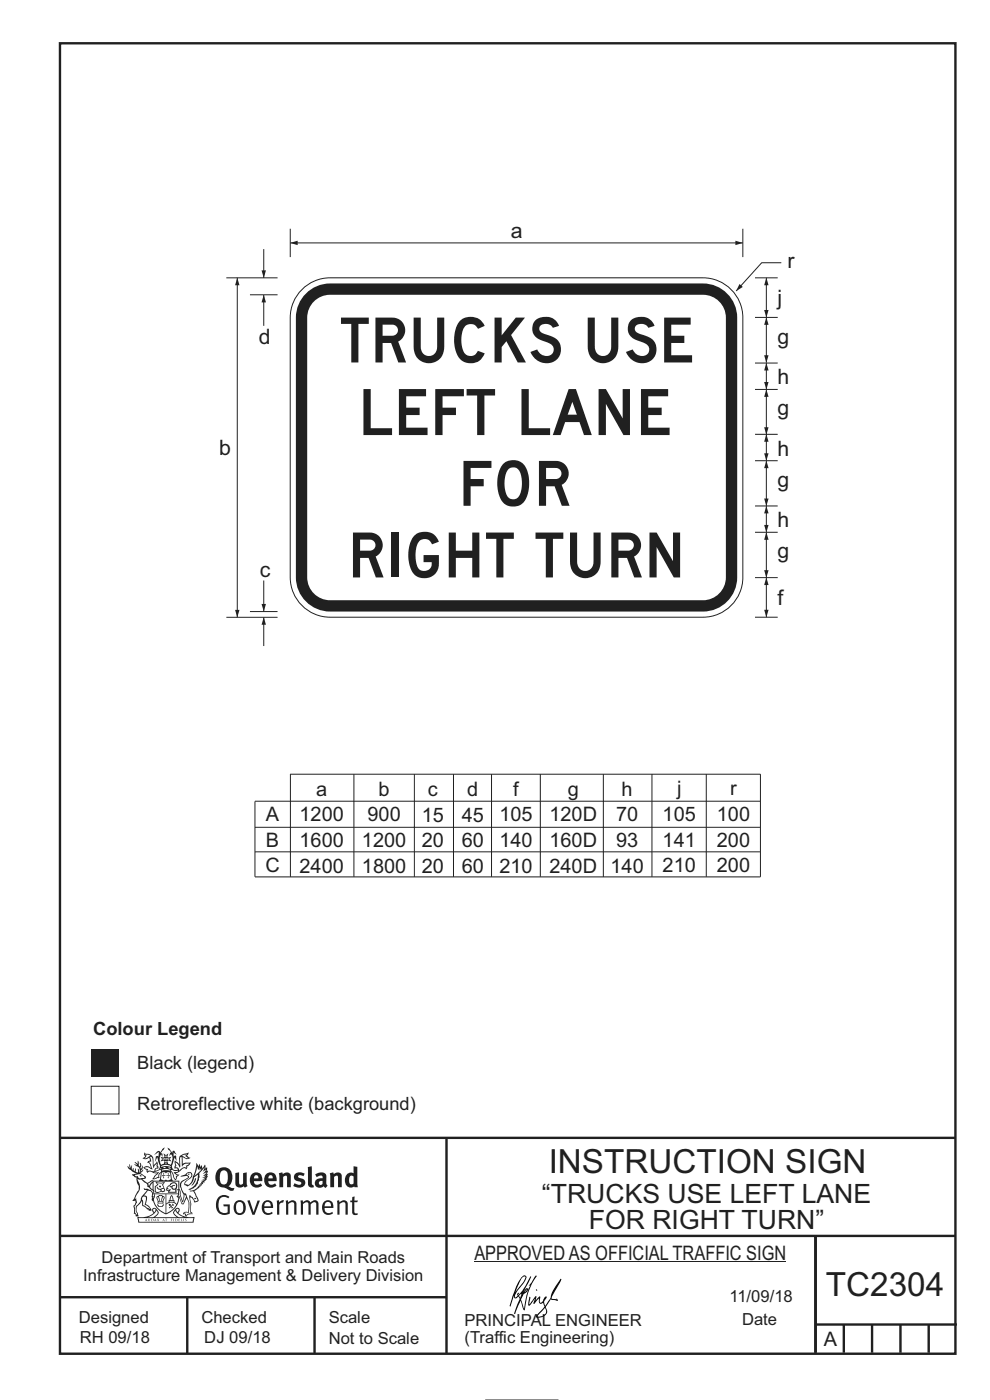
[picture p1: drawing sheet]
<svg xmlns="http://www.w3.org/2000/svg" width="210mm" height="297mm" viewBox="0 0 210 297" stroke-linecap="round" stroke-linejoin="round" font-family="sans-serif">
<g fill="none" stroke="#231f20" stroke-width=".51">
<path d="M12.7 9.2h190v278h-190zM12.7 241.4h190M94.7 241.4v45.8M12.7 275.2h82M12.7 262.2h190.1M39.7 275.2v12M66.7 275.2v12M173 262.1v24.9M173 281h30M179 281v6M185 281v6M191 281v6"/>
<path d="M197 281v6"/>
</g>
<path d="M19.3 222.5h5.9v5.9h-5.9z" fill-rule="evenodd" fill="#231f20"/>
<path d="M19.3 230.4h5.9v5.9h-5.9z" fill-rule="evenodd" fill="#fff" stroke="#231f20" stroke-width=".21"/>
<g fill="#231f20">
<path d="M47 248.4a2.55 2.55 0 0 0 0 2.7l.3 .2a.81 .81 0 0 0 1-1v-.5a1.04 1.04 0 0 0-1.1-1.5zM46.3 248.1a1.82 1.82 0 0 1 2.1-.2 1.82 1.82 0 0 1 .9 1.8 2.29 2.29 0 0 1-.8 2l.7 .3h.5l-.2 .6a2.87 2.87 0 0 1-2-.7 2.12 2.12 0 0 1-1.7-3.1z" fill-rule="evenodd"/>
<path d="M49.9 248.9l.8-.2v2a.46 .46 0 0 0 .3 .6 .46 .46 0 0 0 .6-.3v-2.1l.7-.2v2.4l.2 .5-.5 .3-.3-.3a1.02 1.02 0 0 1-1.2 .3 1.02 1.02 0 0 1-.6-1.1z" fill-rule="evenodd"/>
<path d="M54 249.5l-.1 .5h.9a.49 .49 0 0 0-.2-.6 .49 .49 0 0 0-.6 .1zM53.4 249.1a1.34 1.34 0 0 1 1.6-.2 1.34 1.34 0 0 1 .6 1.5v.2h-1.7a.77 .77 0 0 0 .5 .8 .77 .77 0 0 0 .9-.4l.3 .5a1.59 1.59 0 0 1-2 .2 1.59 1.59 0 0 1-.5-2.1z" fill-rule="evenodd"/>
<path d="M57 249.5l-.1 .5h1a.49 .49 0 0 0-.2-.6 .49 .49 0 0 0-.7 .1zM56.4 249.1a1.34 1.34 0 0 1 1.6-.2 1.34 1.34 0 0 1 .7 1.5v.2h-1.8a.77 .77 0 0 0 .5 .8 .77 .77 0 0 0 .9-.4l.4 .5a1.59 1.59 0 0 1-2.1 .2 1.59 1.59 0 0 1-.5-2.1z" fill-rule="evenodd"/>
<path d="M59.2 248.9l.7-.2 .1 .4a.95 .95 0 0 1 1-.3 .95 .95 0 0 1 .7 .8v2.3h-.8v-2.3a.46 .46 0 0 0-.8 .1v2.2h-.8z" fill-rule="evenodd"/>
<path d="M62.6 249.1a1.75 1.75 0 0 1 2-.1l-.2 .5-.6-.2a.43 .43 0 0 0-.6 .3l.4 .3a1.04 1.04 0 0 1 1.2 1.1 1.04 1.04 0 0 1-1.4 1l-1.2-.4 .3-.6 1 .4 .4-.4a.88 .88 0 0 0-1-.5l-.4-.2-.1-.4z" fill-rule="evenodd"/>
<path d="M65.3 247.6l.8-.2 .1 3.8 .3 .2 .1 .4a.88 .88 0 0 1-1 0 .88 .88 0 0 1-.3-1z" fill-rule="evenodd"/>
<path d="M67.8 250.6a.43 .43 0 0 0-.1 .7 .43 .43 0 0 0 .7-.1v-.7zM66.8 249.1a1.7 1.7 0 0 1 2.4 .1v1.9l.3 .4-.4 .5-.5-.4a1.03 1.03 0 0 1-1.7-.1 1.03 1.03 0 0 1 .8-1.5h.7v-.4a.8 .8 0 0 0-1.2 .1z" fill-rule="evenodd"/>
<path d="M70 248.9l.7-.2 .1 .4a.95 .95 0 0 1 1-.3 .95 .95 0 0 1 .7 .8v2.3h-.8v-2.3a.46 .46 0 0 0-.8 .1v2.2h-.8z" fill-rule="evenodd"/>
<path d="M74.3 249.5a1.48 1.48 0 0 0 0 1.7h.5l.2-.1v-1.5l-.3-.2zM75 247.4l.8 .1 .1 4.4h-.7l-.1-.2a1.26 1.26 0 0 1-1.4 0 1.26 1.26 0 0 1-.5-1.3 1.29 1.29 0 0 1 .4-1.4 1.29 1.29 0 0 1 1.4-.1z" fill-rule="evenodd"/>
<path d="M46.4 253.9a1.72 1.72 0 0 1 2.3 0l-.3 .3a1.24 1.24 0 0 0-1.4-.2 1.24 1.24 0 0 0-.6 1.4 1.49 1.49 0 0 0 1.2 1.9l.7-.1v-1.3h-.8l-.1-.4h1.3v1.9a1.93 1.93 0 0 1-2.2 0 1.93 1.93 0 0 1-.7-2.2l.2-.8z" fill-rule="evenodd"/>
<path d="M50.4 255.1a1.65 1.65 0 0 0 .2 2.2 .99 .99 0 0 0 1-1.4 .78 .78 0 0 0-.4-.8 .78 .78 0 0 0-.8 0zM50 254.9a1.33 1.33 0 0 1 1.6-.1 1.33 1.33 0 0 1 .5 1.4 1.31 1.31 0 0 1-1.3 1.6 1.31 1.31 0 0 1-1.2-1.6v-.6z" fill-rule="evenodd"/>
<path d="M52.5 254.7l.4-.1 .9 2.6 .8-2.5h.5l-1.1 3h-.5z" fill-rule="evenodd"/>
<path d="M56.3 255.2l-.2 .7h1.3a.7 .7 0 0 0-.3-.8 .7 .7 0 0 0-.8 .1zM55.9 255a1.22 1.22 0 0 1 1.5-.2 1.22 1.22 0 0 1 .5 1.5h-1.8a.93 .93 0 0 0 .5 1 .93 .93 0 0 0 1.1-.2l.2 .3a1.43 1.43 0 0 1-1.8 .1 1.43 1.43 0 0 1-.6-1.7z" fill-rule="evenodd"/>
<path d="M58.7 254.7l.4-.1 .1 .5 .4-.4 .6-.1-.2 .5a.66 .66 0 0 0-.8 .7v1.9h-.4z" fill-rule="evenodd"/>
<path d="M60.6 254.7l.4-.1 .1 .5a.94 .94 0 0 1 1-.5 .94 .94 0 0 1 .8 .8v2.3h-.5l-.1-2.5a.81 .81 0 0 0-1.2 .3v2.2h-.4z" fill-rule="evenodd"/>
<path d="M63.7 254.7l.5-.1 .1 .5 .4-.3a.78 .78 0 0 1 1.1 .3 .9 .9 0 0 1 1-.5 .9 .9 0 0 1 .8 .8v2.3h-.5l-.1-2.5a.67 .67 0 0 0-1.1 .3v2.2h-.5v-2.4l-.4-.3-.7 .4v2.3h-.5z" fill-rule="evenodd"/>
<path d="M69 255.2l-.1 .7h1.3a.7 .7 0 0 0-.3-.8 .7 .7 0 0 0-.9 .1zM68.7 255a1.22 1.22 0 0 1 1.5-.2 1.22 1.22 0 0 1 .5 1.5h-1.8a.93 .93 0 0 0 .4 1 .93 .93 0 0 0 1.2-.2l.1 .3a1.44 1.44 0 0 1-1.7 .1 1.44 1.44 0 0 1-.6-1.7z" fill-rule="evenodd"/>
<path d="M71.4 254.7l.5-.1 .1 .5a.94 .94 0 0 1 1-.5 .94 .94 0 0 1 .8 .8v2.3h-.5l-.1-2.5a.81 .81 0 0 0-1.2 .3v2.2h-.4z" fill-rule="evenodd"/>
<path d="M74.7 253.9l.5-.1v.9h.7l-.1 .3h-.6v2.2l.1 .2h.5l.1 .3a.75 .75 0 0 1-1.2-.6v-2.1h-.4v-.3h.4z" fill-rule="evenodd"/>
<path d="M30.8 244.9l1.1 .3-.9 .5h-.4l.6-.5zM31.8 245.4h.2a2.44 2.44 0 0 1 .4 1.9l.1 .5 .7-1-.1 .6 .3 .3a.57 .57 0 0 0-.6 .7l-1-.1-.5 .2 .2-.5-.8-.3 .7-.1 .9 .5 .1-.1-.6-1.3-.2-.2h.5zM30.7 244.4l-.1 .5 .2 .4-.6 .4a1.04 1.04 0 0 0 1.4-.1l.2 .6-.3 .1-.2 .4a.94 .94 0 0 1 .8 1.1l-.2-.1a1.16 1.16 0 0 0-1.5-.1l.3 .4 .4 .2 .1 .5 .2 .1 .1-.2a.94 .94 0 0 1 1.1 .2l.8 .1-1.2 1.2a1.13 1.13 0 0 0 1.2-.2l.4-.1-.1-.4 .5-.8a.83 .83 0 0 0-.6 1.1l-.3-.1-.7 .4 1.1-1.4-.5 .1-.5-.1 1.3-.5-.1-.1-.9 .4v-.3l.2-.2 .3 .1 .1-.3-.2-.4v-.6l-.1-.4-.7 1v-.7a1.42 1.42 0 0 0-1.6-1.8z" fill-rule="evenodd"/>
<path d="M38.5 245.2l.5-.2 .7-.1-.6 .3 .8 .5h-.3zM38.3 245.5l.2-.1 .1 2a1.69 1.69 0 0 1 1.6-.6l-.8 .5 .1 .5a1.1 1.1 0 0 0-1.5 .6l-.1-.5-.2-.2h-.5l.3-.4-.3-.7a1.42 1.42 0 0 1 .8 1.1l.2-.1zM37.1 246.2l.1 1-.2 .3 .1 .4h.5l.1 .2a.96 .96 0 0 1-1.1-.1l-.1 .1a1.06 1.06 0 0 0 1.3 .2v.1a.72 .72 0 0 1-1 .2l.3 .5 .6 .2-.4 .2-.1 .6-.2-.3-.4-1.1-.4-.4 .4 .9a1.54 1.54 0 0 0 .7 1.2l.2-.3a.58 .58 0 0 1 .4-.8l.2-.1h-.3l-.5-.3 .9-.5a.93 .93 0 0 1 1.2-.5v.2l.2-.2 .1-.5a.99 .99 0 0 0 .7-.8l-1.3 .1-.3 .2-.1-1.4 .9 .4 .9-.3h-.4l-.5-.4 .4-.7-.6 .2a1.46 1.46 0 0 0-1.4 2.1v.4l-.2-.4z" fill-rule="evenodd"/>
<path d="M35.6 248.9l.2 .1-.1 .3 .4 .1h-.4v.6l-.1-.6h-.3l.3-.1z" fill-rule="evenodd"/>
<path d="M34.6 248.9l.2 .1v.3l.3 .1h-.3l-.1 .6v-.6h-.4l.4-.1z" fill-rule="evenodd"/>
<path d="M34.3 248.8a.57 .57 0 0 1 .9 .2 .57 .57 0 0 1 .9-.2l.2 1.4h-.2a.57 .57 0 0 1-.9 0 .69 .69 0 0 1-1.1 0zM34.2 248.1l-.3 2.1-.2 .4h3l-.2-.4-.3-2.1h-.2v.2l-.8-.1-.8 .1v-.2z" fill-rule="evenodd"/>
<path d="M34.2 252.4a.3 .3 0 0 0 .6 0 .3 .3 0 0 0-.6 0zM33.3 250.9l.3 .3-.3 .4a.79 .79 0 0 0 0 1.3l.8-.2-.1-.3a.55 .55 0 0 1-.7-.6l.1-.1 .2 .3 .3 .2 .8-.2-.4-.7 .4-.4-.7 .2zM33 250.7l1.1 .2 .9-.2-.4 .6 .4 1.2a.56 .56 0 0 1-.8 .3l-.2 .1a.73 .73 0 0 1-.9 .1 .73 .73 0 0 1-.3-1v-.4l.6-.4z" fill-rule="evenodd"/>
<path d="M35.6 251.8l.7-.4a.58 .58 0 0 1 1-.1 .58 .58 0 0 1-.4 .9l-.3-.3a.43 .43 0 0 1 .6-.4 .57 .57 0 0 0-.8 .2l-.2-.1-.3 .1 .4 .2a.55 .55 0 0 0 .9 .4v.5h-1.3l.3-.4-.1-.1-.6 .1 .2-.3-.2-.1zM35.4 251.8l-.1 .2a.39 .39 0 0 0 .2 .6h.3l-.2 .4h1.9l-.1-.8a.86 .86 0 0 0-.1-1.3 .86 .86 0 0 0-1.3 .4z" fill-rule="evenodd"/>
<path d="M36 254.8h.8v.2h-.8zM36.4 253.8l.2 .8h-.4zM36.4 253.5l-.3 .5-.1 .6h-.2v.4l-.7 .4 .2 .1a1.48 1.48 0 0 1 2.1 .2l.2-.1-.6-.5v-.5h-.2l-.1-.6z" fill-rule="evenodd"/>
<path d="M35.8 255.4l.4 .1 .1 .3 .3-.2-.2-.2a.38 .38 0 0 1 .5 .5l-.2-.2-.3 .2 .3 .2-.3 .3-.1-.4-.4 .4-.1-.2 .4-.3-.1-.1-.2 .1z" fill-rule="evenodd"/>
<path d="M34.5 254h.2v.2l-.2 .6h-.2zM33.6 255.3h.9v.2a.55 .55 0 0 1-.8 .4v-.2l-.2-.1zM33.4 254h.2l.2 .8h-.2zM33.6 255l.8-.1 .1 .2h-.8zM33.8 253.7h.5l-.2 1.1h-.1zM33.3 253.8l-.1 .3 .3 1.1a.48 .48 0 0 0-.1 .6 .48 .48 0 0 0 .5 .2h.5a.49 .49 0 0 0 .2-.8l.3-1.1-.1-.3a1.42 1.42 0 0 0-1.5 0z" fill-rule="evenodd"/>
<path d="M33.7 251.5l.4 .1 .1 .3h-.3z" fill-rule="evenodd"/>
<path d="M41.3 250.1l.3-.2-.2 .8-.6 .8h-.2l.5-.7z" fill-rule="evenodd"/>
<path d="M39.7 249l.3-.2 .5 .2a.88 .88 0 0 1-.6 1.1 1.22 1.22 0 0 0-.8 1.3l.5 .2a.72 .72 0 0 0 .9-.4l.5-.8 .2-.6 .8-.6v.2a2.85 2.85 0 0 1-2 2.9l.1 .1a2.13 2.13 0 0 0 1.9-1.5v-.3a2.01 2.01 0 0 0 .3-1.7l1.1-1.3-.4 1 .7-.5-.7 1 .8-.4-.8 .8 .7-.2-.9 .6 .8-.1-.8 .4h.7l-.8 .3 .3 .2h-.4l.2 .3h-.4l.2 .3h-.4l.1 .2h-.1a2.16 2.16 0 0 1-2 1.1l.1 .2 .4-.1a.76 .76 0 0 1 .7 .8l.5 1.2-.6 .2a1.45 1.45 0 0 0-1.1-1.3l.2 1.8-.1 1.8 .4 .3a1.07 1.07 0 0 0-1.2 .4v-.3l-.5-.2a.87 .87 0 0 1 1.1-.1v-.7a4.4 4.4 0 0 0-.6-3.1l-.1-.3h-.2a2.16 2.16 0 0 1-.7-2.2l.3-.4 1.2-.7a.55 .55 0 0 0-.4-.8zM37.8 252.4a.76 .76 0 0 1 .3 1.1l.6 1.6 .4-1.7 .2 .1a.61 .61 0 0 1-.1 .9l-.3 .8-.2 .1-.7-1.6-.3 .1a1.18 1.18 0 0 0 .1-1.4zM41.8 247.5l.2 .7 .3-.5v.6l.4-.5a1.9 1.9 0 0 1-1.2 1.4l-.3 .3zM38.2 249.6l1.4-.2 .2 .2v.3l-.5 .2a1.26 1.26 0 0 0-.9 1.9l.2 .7a1.84 1.84 0 0 1 .1 2.1l-.4-1.4a.96 .96 0 0 0-.4-1.2l-.4 .2a.78 .78 0 0 1 0 1.3l.1 .3h.4l.4 1.1a.38 .38 0 0 0 .2 .4 .38 .38 0 0 0 .4-.1l.6-1.2a2.94 2.94 0 0 1 .4 2.5l-.1 .4h-.8l-.3 .4v.2l.4-.1 .1 .4 .2 .1a1.02 1.02 0 0 1 1.3-.5v-.4l-.3-.1 .1-1.8-.3-1.3h.1a1.14 1.14 0 0 1 .8 1 .63 .63 0 0 0 .8-.2 .63 .63 0 0 0-.2-.9l-.6-1.2 .9-.6 .2-.4h.3l-.1-.2h.4l-.1-.3h.3l-.1-.3 .5-.1-.2-.2 .6-.4v-.2h-.2l.4-.5h-.3l.3-.5-.4 .1 .4-.5v-.3l-.3 .2 .2-.7-.1-.2-.4 .3v-.8l-.6 .8-.2-.8-.2 .5-.3-.7-.1 .6-.5-.8-.1 1.4-.6 1.8a1.81 1.81 0 0 1-1 1.5l-.6-.2a1.75 1.75 0 0 1 1.1-1.2 .75 .75 0 0 0 .1-1.3 .75 .75 0 0 0-1.2 .4z" fill-rule="evenodd"/>
<path d="M41.2 254.1h.3l.2 .2-.4 .1z" fill-rule="evenodd"/>
<path d="M29.4 258.4h11.6l-.1 .8h-11.4zM31.3 258.2l.5-.1a2.48 2.48 0 0 0 1.4-1.3l.3 .5-.5 .6-.5 .3zM32.5 256.6l.3-.2 .2 .1-.3 .7zM37.2 256.8a2.65 2.65 0 0 0 1.8 1.4h-1.1l-.5-.3-.5-.6zM37.4 256.5l.2-.1 .3 .2-.3 .6zM29.2 258.2l.1 1.2h11.8l.2-1.1-.2-.1a4.1 4.1 0 0 1-3.3-.9l.3-.4-.1-.6a1.06 1.06 0 0 0-1.3 1l.2 .4 .6 .5h-4.7l.3-.1a.84 .84 0 0 0 .6-.8 .84 .84 0 0 0-.5-.8l-.3-.2h-.5l-.1 .6 .3 .4a4.2 4.2 0 0 1-3.4 .9z" fill-rule="evenodd"/>
<path d="M31 258.7l.1 .2h-.2zM31 258.5l-.3 .6 .4-.2 .2 .2z" fill-rule="evenodd"/>
<path d="M31.3 258.6h.3v.4a.25 .25 0 0 0 .2-.1 .25 .25 0 0 0-.1-.3h.1a.29 .29 0 0 1 0 .4 .29 .29 0 0 1-.4 0 .29 .29 0 0 1 0-.4z" fill-rule="evenodd"/>
<path d="M32.2 258.6a.22 .22 0 0 1 .3 .2 .22 .22 0 0 1-.3 .2zM32 258.6l.1 .4a.33 .33 0 0 0 .4 0 .33 .33 0 0 0 0-.4 .33 .33 0 0 0-.5 0z" fill-rule="evenodd"/>
<path d="M32.9 258.7l.1 .2h-.2zM32.9 258.5l-.2 .6 .3-.2 .2 .2z" fill-rule="evenodd"/>
<path d="M33.3 258.6h.2l.1 .1 .2-.1-.2 .2 .2 .3-.3-.3-.1 .3h-.1l.2-.3z" fill-rule="evenodd"/>
<path d="M34.7 258.7l.1 .2h-.2zM34.7 258.5l-.3 .6 .4-.2 .2 .2z" fill-rule="evenodd"/>
<path d="M35 258.5h.5l-.2 .1v.5h-.2l.1-.5z" fill-rule="evenodd"/>
<path d="M36.2 258.6l.3-.1-.1 .1v.2h.1h-.1v.3h-.2z" fill-rule="evenodd"/>
<path d="M36.7 258.6h.2v.5h-.2z" fill-rule="evenodd"/>
<path d="M37.3 258.6a.22 .22 0 0 1 .3 .2 .22 .22 0 0 1-.3 .2zM37.1 258.6v.4a.33 .33 0 0 0 .5 0 .33 .33 0 0 0 0-.4 .33 .33 0 0 0-.5 0z" fill-rule="evenodd"/>
<path d="M37.8 258.6l.4-.1-.2 .1v.2h.1h-.1v.2l.2 .1h-.4z" fill-rule="evenodd"/>
<path d="M38.4 258.6h.2l-.1 .4 .2 .1h-.3z" fill-rule="evenodd"/>
<path d="M38.9 258.6h.2v.5h-.2z" fill-rule="evenodd"/>
<path d="M39.3 258.6h.2h-.1l.2 .3-.2 .2-.1-.1v-.1l.2 .1z" fill-rule="evenodd"/>
<path d="M34.2 247.4a1.51 1.51 0 0 1 2 .2 2.67 2.67 0 0 0-2.1 0zM35.7 247.6l.4 .1 .1 .3-.4-.1zM34.6 247.6h.5l.1 .2h-.4zM34 247.8l.3 .2h-.3zM34.9 246.9l.3-.2 .3 .2zM34.9 245.6l.2 .1v.3h-.2zM35 245.1l.2 .2 .2-.2-.1 .3h-.2zM35.1 246.3h.2l.1 .4-.2-.2-.2 .2zM35.3 245.7l.2-.1v.4h-.2zM34.4 245.7h.3l.1 .3-.4 .1 .2-.2zM35.7 245.7h.3l-.2 .2 .2 .2-.4-.1zM32.7 244.9l1-.5-.1 1-.2-.2-.3 .2-.3 1.1 .5-1 .3 .9a1.84 1.84 0 0 1 .2 1.7l.4 .1a2.48 2.48 0 0 1 2.2 0l.2-.2-.2-.7 .7-1.8 .4 .7-.2-1-.2-.1-.2 .3v-.9l.6 .4-.6-.8-.3 .1-.1 .4-.5-.9-.5-.3 .2 .5 .6 .5-.5 .8 .4-.4a2.06 2.06 0 0 1 0 2.3l-.5-.2-.2-.6 .1-.1 .8 .2-.4-.5 .4-.5-.7 .2-.2-.2 .2-.7-.5 .4-.5-.4 .2 .7-.2 .2-.7-.2 .4 .5-.4 .5 .8-.2 .1 .1-.2 .6-.5 .2a2.02 2.02 0 0 1 0-2.2l.3 .5-.1-.7-.3-.1 .8-1.2-.4 .3-.5 .8-.2-.3a.8 .8 0 0 0-.8 .5z" fill-rule="evenodd"/>
<path d="M29.2 250.1l.3 .1a.61 .61 0 0 1 .8 .4l.3 .2a.8 .8 0 0 1 .6 1l.4 .1 .5 .5a1 1 0 0 1 .5 1.1l-.1 .7v-.5h-.1a.96 .96 0 0 0-.8-1.3l-.2-.2h-.7l-.1-.1-.1 .1 .1 .3h.6l-1.2 1.3-.2 1-.4 .6a1.33 1.33 0 0 0-.5 1.8l.2 .5a1.26 1.26 0 0 1-.5-1.5l-.1-.3a1.56 1.56 0 0 0 .4-1.7l-.3 .2 .2-.5a3.2 3.2 0 0 0 .7-3zM30.4 253.9h.4a2.06 2.06 0 0 1-.1 1.6l.7 .5 .4 .4-.6-.1-.8-.6-.1-.9a.51 .51 0 0 1 .1-.9zM28.6 249.3a1.52 1.52 0 0 1 2.1 .5l-1.1 .2-.2-.1-.1-.4h-.5zM27.5 247v.8l-.3-.4h-.1a3.1 3.1 0 0 0 1.9 1.6l-1 .1 .5 .6 .5 .1 .1 1.1a1.84 1.84 0 0 1-.3 2.5l-.4 .9-.3 .4 .2 .1 .4-.1 .1 .4-.2 .5-.3 .2 .1 1.7h.2l.3 .5 .1 .1 .4-.1-.1-.5a1.3 1.3 0 0 1-.1-1.7l.9-1 .1 1.1 .6 .2 .5 .5 .1-.1 .2 .3h.5a1.85 1.85 0 0 0-1.2-1.4l.1-.3a1.39 1.39 0 0 0 0-1.4l-.5-.1 .5-.5a.66 .66 0 0 1 .9-.4 .66 .66 0 0 1 .3 .9l-.1 .4 .2-.1v.2l-.1 .3 .2 .5 .1-.3a2.24 2.24 0 0 0 .1-2.2 .73 .73 0 0 1-.7-.7 .73 .73 0 0 1 .6-.7v-.2a.94 .94 0 0 0-.9 .8 .48 .48 0 0 1-.1-.6 .48 .48 0 0 1 .5-.2l.5-.3a.51 .51 0 0 0-.8 .2l-.5 .2-1-.8h.6l.2-.5-1.2-.7 .5-.5v-.3l-.5 .4 .1-.2a.69 .69 0 0 0 .2-1v.4l-.2 .3v-1.1l-.3-.2 .1 .6-.1 .2-.4-1.3v.7l-.6-.4 .5 .7-.6-.2 .3 .3a1 1 0 0 1 .7 1.4l-.2-.8v.9l-.5-.2v-.8l-.2 .7-.2-.1-.1-.6-.2 .4-.2-.2 .1-.7-.2 .5z" fill-rule="evenodd"/>
<path d="M29.6 249.4l.2-.1 .3 .2z" fill-rule="evenodd"/>
<path d="M32.4 250.5h5.6v2l-.2-.1v-1.7h-5.2v2.5h5.2v-.8l.1 .2-.1 1.1v-.3h-2.5v4a4.1 4.1 0 0 0 2.6-3.6l.1-.1a4 4 0 0 1-2.8 3.9 4.2 4.2 0 0 1-2.8-4.7l.1 1.2 .1-.1a3.8 3.8 0 0 0 2.5 3.4v-4h-2.5l-.2-.9z" fill-rule="evenodd"/>
<circle cx="40" cy="249.1" r=".17"/>
</g>
<path d="M100.6 267.7h66.2" fill="none" stroke="#231f20" stroke-width=".21"/>
<g fill="#000001">
<path d="M111.6 273.7l.2-.2-.5 .7zM110.4 274.5l.3 .1-.3 .7-.3-.4zM110.9 270.9l.5-.1a9.3 9.3 0 0 1-2 3.2l-.1 .2 1-2.5zM110.6 271a14.7 14.7 0 0 0-2.2 4.9l-.3 1.2 .1 .1 .8-2.4a.42 .42 0 0 0 .2 .7 .42 .42 0 0 0 .6-.3l.2-.2 .2 .6-1.1 3.1h.2l1.1-2.8 .6 1.9 .2 .2 .2-.5a13.5 13.5 0 0 1 2-6.2l.5-.5-.2-.2-1.6 2.1 .4-.1a14.9 14.9 0 0 0-1.3 5.1l-.4-1.2a1.39 1.39 0 0 1 .2-1.8l.1-.2a.92 .92 0 0 0 .8-1.2 .75 .75 0 0 0-.7 .7l-.2 .2 1.6-3.4h-.1l-.4 .7a10.5 10.5 0 0 1-2.2 3.2l.2-.4a.32 .32 0 0 0-.4 .2 .32 .32 0 0 0 .1 .4l-.5 .4a3.2 3.2 0 0 1 1.1-2.3l.5-.6a2.49 2.49 0 0 0 .7-1.6l-.3-.2z" fill-rule="evenodd"/>
<path d="M115.6 277.5a1.15 1.15 0 0 1 .1 1.3 1.15 1.15 0 0 1-1.2 .5h-.5zM112.3 275.1l-.3 1.7 .3 .2 1.2-1.5-.3 1.1 1.1-1.2a.94 .94 0 0 0 .4 1.2l.5-.3 .3 .9-1.2 1.3a.98 .98 0 0 0-.5 1 1.9 1.9 0 0 0 2.3-1.3l-.1-.3a1.02 1.02 0 0 1 .3-1.4l.5-.9 1.5 .3-.2-.5v.3l-1.1-.2v-.2l2-3.6 .1-.3-.1-.1-1.8 2.7a6.6 6.6 0 0 1-1.5 3l-.2-.2a1.01 1.01 0 0 1 .4-1.4l.1-.2-.3-.2-.3 .5-.2 .5-.5 .4-.2-.4 .1-.9-.2-.1-.8 .9 .2-.9h-.1l-1.4 1.7 .2-1.4v-.1z" fill-rule="evenodd"/>
<path d="M113.7 273.5l.3 .3h-.3z" fill-rule="evenodd"/>
</g>
<g fill="none" stroke="#231f20" stroke-width=".21">
<path d="M61.6 51.5h96M54.1 170h107.2M54.1 175.5h107.2M61.5 164.2h99.8v21.8h-107.2v-16M61.6 164.2v21.8M75.1 164.2v21.8M87.9 164.2v21.8M96.2 164.2v21.8M104.3 164.2v21.8M114.6 164.2v21.8M128 164.2v21.8M138.3 164.2v21.8"/>
<path d="M149.8 164.2v21.8M54.1 180.7h107.2M102.9 297h15.6"/>
</g>
<g fill="#231f20">
<path d="M156 51.1l1.6 .4-1.6 .5z"/>
<path d="M61.5 51.5l1.6-.4v.9z"/>
</g>
<path d="M64 61.4a8.4 8.4 0 0 1 6-2.5h79.1a8.5 8.5 0 0 1 8.5 8.5v55.1a8.5 8.5 0 0 1-8.5 8.4h-79.1a8.5 8.5 0 0 1-8.4-8.4v-55.1a8.4 8.4 0 0 1 2.4-6z" fill-rule="evenodd" fill="#fff" stroke="#231f20" stroke-width=".21"/>
<path d="M64.5 62.6a7.2 7.2 0 0 1 5.5-2.5h79.1a7.3 7.3 0 0 1 7.3 7.3v55.1a7.3 7.3 0 0 1-7.3 7.2h-79.1a7.3 7.3 0 0 1-7.2-7.2v-55.1a7.2 7.2 0 0 1 1.7-4.8z" fill-rule="evenodd" fill="#231f20"/>
<path d="M66.9 63.7a4.8 4.8 0 0 1 3.1-1.2h79.1a4.9 4.9 0 0 1 4.9 4.9v55.1a4.9 4.9 0 0 1-4.9 4.8h-79.1a4.9 4.9 0 0 1-4.8-4.8v-55.1a4.8 4.8 0 0 1 1.7-3.7z" fill-rule="evenodd" fill="#fff"/>
<path d="M157.6 48.5v6M160.2 122.5h4.8M162.6 122.5v8.4" fill="none" stroke="#231f20" stroke-width=".21"/>
<g fill="#231f20">
<path d="M162.1 129.4h.9l-.4 1.6z"/>
<path d="M162.6 122.5l.4 1.6h-.9z"/>
</g>
<path d="M165.7 55.7h-4.1l-5.4 6" fill="none" stroke="#231f20" stroke-width=".21"/>
<path d="M156.9 60.3l.7 .6-1.5 .9z" fill="#231f20"/>
<path d="M162.6 112.9v9.6M160.2 130.9h4.8" fill="none" stroke="#231f20" stroke-width=".21"/>
<g fill="#231f20">
<path d="M162.1 121h.9l-.4 1.6z"/>
<path d="M162.6 112.9l.4 1.6h-.9z"/>
</g>
<path d="M160.2 107.3h4.8M162.6 107.3v5.6" fill="none" stroke="#231f20" stroke-width=".21"/>
<g fill="#231f20">
<path d="M162.1 111.4h.9l-.4 1.6z"/>
<path d="M162.6 107.3l.4 1.6h-.9z"/>
</g>
<path d="M162.6 97.7v9.6M160.2 112.9h4.8" fill="none" stroke="#231f20" stroke-width=".21"/>
<g fill="#231f20">
<path d="M162.1 105.8h.9l-.4 1.6z"/>
<path d="M162.6 97.7l.4 1.6h-.9z"/>
</g>
<path d="M160.2 97.7h4.8M160.2 92.1h4.8M162.6 92.1v5.6" fill="none" stroke="#231f20" stroke-width=".21"/>
<g fill="#231f20">
<path d="M162.1 96.2h.9l-.4 1.6z"/>
<path d="M162.6 92.1l.4 1.6h-.9z"/>
</g>
<path d="M162.6 82.6v9.6" fill="none" stroke="#231f20" stroke-width=".21"/>
<g fill="#231f20">
<path d="M162.1 90.6h.9l-.4 1.6z"/>
<path d="M162.6 82.6l.4 1.6h-.9z"/>
</g>
<path d="M160.2 58.9h4.8M162.6 58.9v8.4M160.2 82.6h4.8" fill="none" stroke="#231f20" stroke-width=".21"/>
<g fill="#231f20">
<path d="M162.1 65.8h.9l-.4 1.6z"/>
<path d="M162.6 58.9l.4 1.6h-.9z"/>
</g>
<path d="M160.2 67.3h4.8M160.2 77h4.8M162.6 77v5.6" fill="none" stroke="#231f20" stroke-width=".21"/>
<g fill="#231f20">
<path d="M162.1 81h.9l-.4 1.6z"/>
<path d="M162.6 77l.4 1.6h-.9z"/>
</g>
<path d="M162.6 67.3v9.6" fill="none" stroke="#231f20" stroke-width=".21"/>
<g fill="#231f20">
<path d="M162.1 75.4h.9l-.4 1.6z"/>
<path d="M162.6 67.3l.4 1.6h-.9z"/>
</g>
<path d="M55.9 52.8v6.1" fill="none" stroke="#231f20" stroke-width=".21"/>
<path d="M55.5 57.4h.9l-.5 1.6z" fill="#231f20"/>
<path d="M48 58.9h10.9M53 129.7h5.9M55.9 131v6.1" fill="none" stroke="#231f20" stroke-width=".21"/>
<path d="M55.9 130.9l.5 1.6h-.9z" fill="#231f20"/>
<path d="M50.3 58.9v72.1M48 131h10.9" fill="none" stroke="#231f20" stroke-width=".21"/>
<g fill="#231f20">
<path d="M49.9 129.4h.9l-.5 1.6z"/>
<path d="M50.3 58.9l.5 1.6h-.9z"/>
</g>
<path d="M55.9 123.1v6.6" fill="none" stroke="#231f20" stroke-width=".21"/>
<path d="M55.5 128.1h.9l-.5 1.6z" fill="#231f20"/>
<path d="M53 62.5h5.9M55.9 62.6v6.5" fill="none" stroke="#231f20" stroke-width=".21"/>
<path d="M55.9 62.6l.5 1.6h-.9z" fill="#231f20"/>
<path d="M61.6 48.5v6" fill="none" stroke="#231f20" stroke-width=".21"/>
<text font-size="13.6" fill="#231f20" x="75.9" y="92.3">LEFT LANE</text>
<g font-size="13.2" fill="#231f20">
<text x="72.1" y="76.9">TRUCKS USE</text>
<text x="97.2" y="107.3">FOR</text>
<text x="73.7" y="122.5">RIGHT TURN</text>
</g>
<g font-size="7.1" fill="#231f20">
<text x="116.4" y="248.9">INSTRUCTION SIGN</text>
<text x="175.2" y="275">TC2304</text>
</g>
<g font-size="5.6" fill="#231f20">
<text x="115" y="255.2">“TRUCKS USE LEFT LANE</text>
<text x="124.9" y="260.7">FOR RIGHT TURN”</text>
</g>
<g font-size="4.5" fill="#231f20">
<text x="108.3" y="50.4">a</text>
<text x="167" y="56.9">r</text>
<text x="164.9" y="64.8">j</text>
<text x="54.9" y="72.9">d</text>
<text x="164.9" y="72.9">g</text>
<text x="164.9" y="81.5">h</text>
<text x="164.9" y="88.1">g</text>
<text x="46.5" y="96.5">b</text>
<text x="164.9" y="96.7">h</text>
<text x="164.9" y="103.2">g</text>
<text x="164.9" y="111.8">h</text>
<text x="164.9" y="118.5">g</text>
<text x="55.1" y="122.4">c</text>
<text x="164.9" y="128.4">f</text>
</g>
<g font-size="4.2" fill="#231f20">
<text x="67.1" y="168.8">a</text>
<text x="80.3" y="168.8">b</text>
<text x="90.8" y="168.9">c</text>
<text x="99.1" y="168.9">d</text>
<text x="108.9" y="168.8">f</text>
<text x="120.4" y="168.8">g</text>
<text x="131.9" y="168.8">h</text>
<text x="143.6" y="168.7">j</text>
<text x="154.9" y="168.7">r</text>
<text x="56.4" y="174.2">A</text>
<text x="56.4" y="179.6">B</text>
<text x="63.5" y="174.2">1200</text>
<text x="63.5" y="179.7">1600</text>
<text x="76.8" y="179.7">1200</text>
<text x="78" y="174.2">900</text>
<text x="89.5" y="174.3">15</text>
<text x="89.5" y="179.8">20</text>
<text x="97.9" y="174.3">45</text>
<text x="97.9" y="179.8">60</text>
<text x="105.9" y="174.2">105</text>
<text x="105.9" y="179.7">140</text>
<text x="116.5" y="174.2">120D</text>
<text x="116.5" y="179.7">160D</text>
<text x="130.7" y="174.2">70</text>
<text x="130.7" y="179.7">93</text>
<text x="140.5" y="174.2">105</text>
<text x="140.5" y="179.6">141</text>
<text x="152.1" y="174.2">100</text>
<text x="152.1" y="179.6">200</text>
<text x="56.3" y="185">C</text>
<text x="63.5" y="185.1">2400</text>
<text x="76.8" y="185.1">1800</text>
<text x="89.5" y="185.2">20</text>
<text x="97.9" y="185.2">60</text>
<text x="105.9" y="185.1">210</text>
<text x="116.5" y="185.1">240D</text>
<text x="129.5" y="185.1">140</text>
<text x="140.5" y="185">210</text>
<text x="152.1" y="185">200</text>
<text x="100.6" y="267.2">APPROVED AS OFFICIAL TRAFFIC SIGN</text>
<text x="174.7" y="285.6">A</text>
</g>
<g font-size="3.9" fill="#231f20">
<text x="19.8" y="219.6">Colour Legend</text>
<text x="29.1" y="226.7">Black (legend)</text>
<text x="29.1" y="235.5">Retroreflective white (background)</text>
</g>
<g font-size="3.5" fill="#231f20">
<text x="21.6" y="267.9">Department of Transport and Main Roads</text>
<text x="17.7" y="271.8">Infrastructure Management &amp; Delivery Division</text>
<text x="16.7" y="280.6">Designed</text>
<text x="42.7" y="280.6">Checked</text>
<text x="69.7" y="280.6">Scale</text>
<text x="98.5" y="281.3">PRINCIPAL ENGINEER</text>
<text x="154.7" y="276.2">11/09/18</text>
<text x="157.4" y="281.2">Date</text>
<text x="16.9" y="284.8">RH 09/18</text>
<text x="43.3" y="284.9">DJ 09/18</text>
<text x="69.7" y="285.2">Not to Scale</text>
<text x="98.5" y="284.8">(Traffic Engineering)</text>
</g>
</svg>
